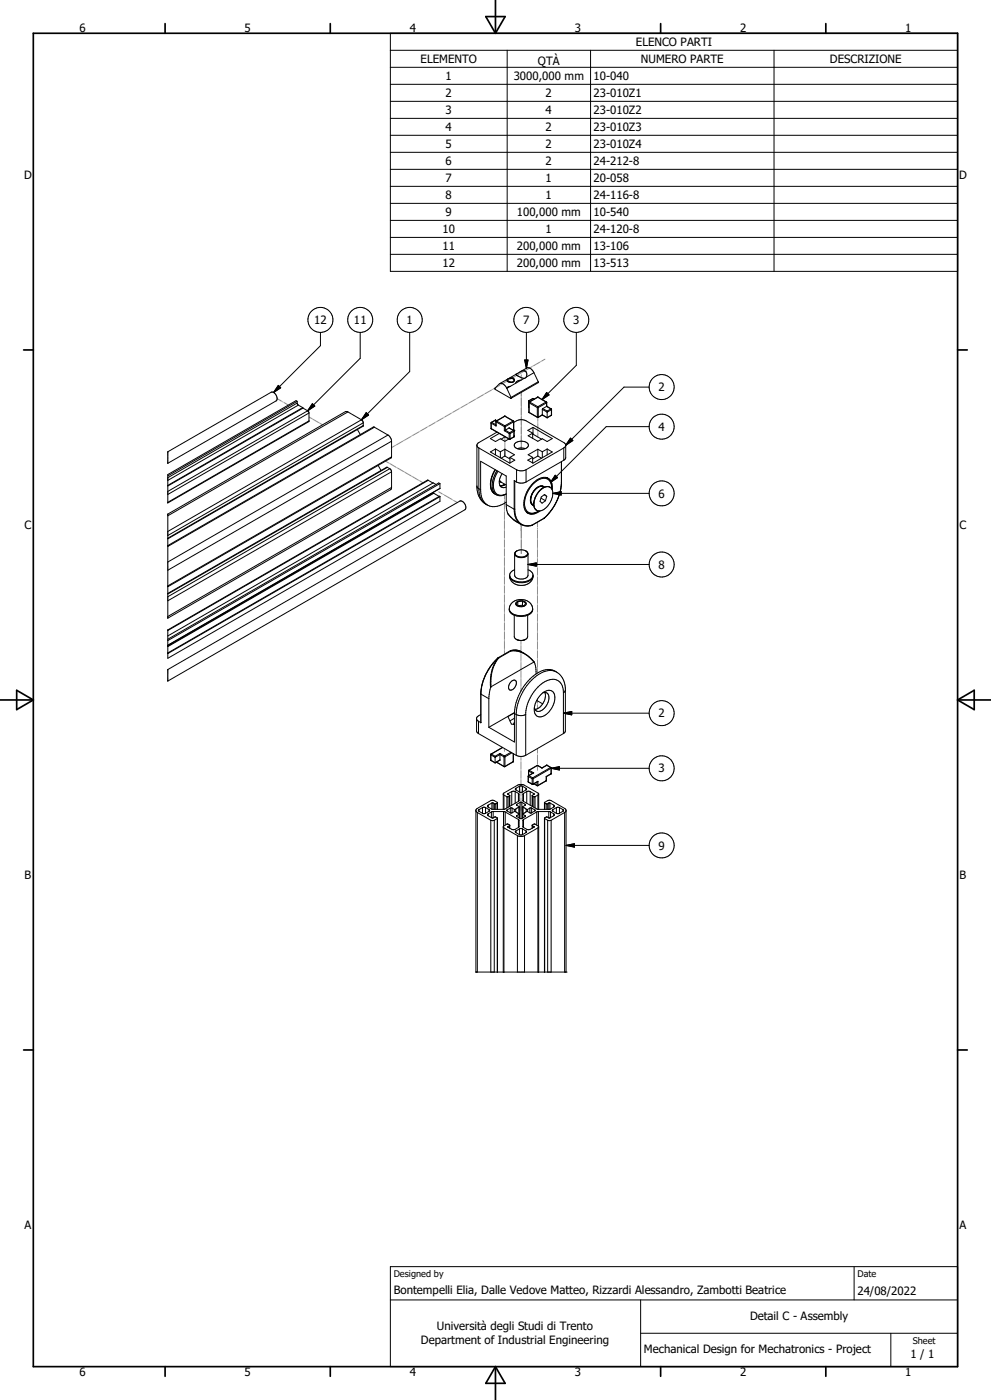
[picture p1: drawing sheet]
<svg xmlns="http://www.w3.org/2000/svg" width="297mm" height="420mm" viewBox="0 0 297 420" stroke-linecap="round" stroke-linejoin="round" font-family="sans-serif">
<g fill="none" stroke="#8c8c8c" stroke-width=".3">
<path d="M83.1 119.6l1.3 .7M142.5 119.8l-1.9 1.1M142.8 119.6h-.1M144.9 118.4l-1.9 1.1M145.2 118.2h-.1M147.3 117l-1.9 1.1M147.6 116.8h.1M149.8 115.6l-1.9 1.1M150 115.4h.1M152.2 114.2l-1.9 1.1M152.5 114h-.1M154.6 112.8l-1.9 1.1"/>
<path d="M154.9 112.6h-.1M156.2 112.4v.6M156.2 113.5v.5M156.2 117.7v1.1M156.2 119.1h.1M156.2 119.4v2.3M157 111.4l-1.9 1.1M157.3 111.2v.1M159.4 110l-1.9 1.1M159.7 109.8v.1M161.9 108.6l-2 1.1M162.1 108.4v.1"/>
<path d="M163.3 107.7l-.9 .6M84.7 120.5l.1 .1M85.1 120.8l1.3 .7M92.6 125.1l.8 .5M93.6 125.7h.1M93.8 125.8l1.7 .9M95.7 126.8v.1M95.9 127l.8 .5M115.5 138.3l.9 .6M116.7 139h.1M116.9 139.1l1.8 1.1M118.3 133.7l-.9 .6"/>
<path d="M118.6 133.6h-.1M120.7 132.3l-1.9 1.2M121 132.2h.1M123.1 131l-1.9 1.1M123.4 130.8h.1M125.6 129.6l-1.9 1.1M125.8 129.4h.1M128 128.2l-1.9 1.1M128.2 128h.1M130.4 126.8l-1.9 1.1M130.7 126.6h-.1M132.8 125.4l-1.9 1.1"/>
<path d="M133.1 125.2h-.1M135.2 124l-1.9 1.1M135.5 123.8h.1M137.6 122.6l-1.9 1.1M137.9 122.4h.1M140.1 121.2l-1.9 1.1M140.4 121h-.1M151.3 131v1.2M151.3 132.4v.1M151.3 132.8v2.3M151.3 135.4h.1M151.3 135.7v1.2"/>
<path d="M156.2 122h.1M156.2 122.3v2.2M156.2 124.8v.1M156.2 125.1v2.3M156.2 127.7h.1M156.2 128v2.2M156.2 130.5v.1M156.2 130.8v2.3M156.2 133.3v.1M156.2 133.7v1.1M161.2 125.2v1.2M161.2 126.7h.1"/>
<path d="M161.2 127.1v2.3M161.2 129.7h.1M161.2 130v1.2M118.9 140.3h.1M119.2 140.4l1.7 1.1M121.1 141.6h.1M121.4 141.7l1.8 1M123.4 142.9h.1M123.7 143l1.7 1M125.6 144.2h.1M125.9 144.3l.9 .5M131.5 147.5l1.1 .7"/>
<path d="M132.9 148.3v.1M133.2 148.5l2.2 1.3M135.6 149.9l.1 .1M136 150.1l1.1 .6M151.2 145.2v.1M151.2 145.4v.2M151.2 148.5v1.2M151.2 150v.1M151.2 150.4v2.4M151.2 153.1v.1M151.2 153.5v2.3M151.2 156.1h.1"/>
<path d="M151.2 156.4v2.2M151.2 158.9h.1M151.2 159.2v2.1M156.1 157.3v.6M156.1 158.5v.7M156.2 157.4v1.1M156.2 158.8h.1M156.2 159.1v2.3M161.1 156.7v1.4M161.1 158.5v.1M161.1 158.9v2.6M151.2 161.6h.1"/>
<path d="M151.2 161.9v2.2M151.2 164.4h.1M151.2 164.7v2.2M151.2 167.2h.1M151.2 167.5v2.1M151.2 169.9v.1M151.2 170.2v2.2M151.2 172.7h.1M151.2 173v2.2M151.2 175.5h.1M151.2 175.8v2.2M151.2 178.2v.1"/>
<path d="M151.2 178.6v2.1M156.2 161.7h.1M156.2 162v2.3M156.2 164.6h.1M156.2 164.9v1.1M161.1 161.8h.1M161.1 162.1v2.2M161.1 164.5v.1M161.1 164.9v2.1M161.1 167.3v.1M161.1 167.6v2.2M161.1 170.1h.1"/>
<path d="M161.1 170.4v2.2M161.1 172.8v.1M161.1 173.2v2.1M161.1 175.6h.1M161.1 175.9v2.2M161.1 178.4h.1M161.1 178.7v2.2M151.2 181v.1M151.2 181.3v2.2M151.2 183.8h.1M151.2 184.1v2.2M151.2 186.5v.1"/>
<path d="M151.2 186.9v2.2M151.2 189.3v.1M151.2 189.6v2.2M151.2 192.1h.1M151.2 192.4v2.2M151.2 194.8v.1M151.2 195.2v1.1M156.1 192.2v.9M156.1 193.4h.1M156.1 193.7v2M156.1 195.9v.1M156.1 196.2v2"/>
<path d="M156.1 198.5h.1M156.1 198.7v2M161.1 181.1v.1M161.1 181.5v2.1M161.1 183.9h.1M161.1 184.2v2.2M161.1 186.7h.1M161.1 187v2.2M161.1 189.4v.1M161.1 189.8v2.1M161.1 192.2v.1M161.1 192.5v2.2"/>
<path d="M161.1 195h.1M161.1 195.3v2.2M161.1 197.7v.1M161.1 198v2.2M156.1 201h.1M156.1 201.3v2M156.1 203.5h.1M156.1 203.8v2M156.1 206h.1M156.1 206.3v1M161.1 200.5h.1M161.1 200.8v1.1"/>
<path d="M161.1 209.7v1.1M161.1 211.2h.1M161.1 211.5v1.1M151.2 224.6v.2M151.2 225.1v.3M156.1 226.9v1.1M156.1 228.3h.1M156.1 228.6v2.1M156.1 231h.1M156.1 231.3v2.1M156.1 233.7h.1M156.1 234v2.1"/>
<path d="M156.1 236.3v.1M156.1 236.7v2.1M156.1 239.1h.1M156.1 239.4v2.1M161.1 224.6v1.2M161.1 226.2h.1M161.1 226.5v2.6M161.1 229.4v.1M161.1 229.8v1.3M156.1 241.8h.1M156.1 242.1v1"/>
</g>
<g fill="none" stroke="#000" stroke-width=".3">
<path d="M117 10h170v71.4h-170zM117 15.1h170M152 15.1v66.3M177 15.1v66.3M232 15.1v66.3M117 20.2h170M117 25.3h170M117 30.4h170M117 35.5h170M117 40.6h170M117 45.7h170M117 50.8h170"/>
<path d="M117 55.9h170M117 61h170M117 66.1h170M117 71.2h170M117 76.3h170M96 99.7v4l-14 14.1M108 99.7v7.8l-15.8 15.7M122.8 99.7v11.8l-14.5 14.4M157.8 99.7v10.8M172.7 99.7v9.9l-10.3 10.3M83.4 115.6l.7 .7-2.1 1.5zM150 115l-1.7 1.5 .1 .3 4.7 2.7"/>
<path d="M150 115a2.12 2.12 0 0 1 1.9 1.5M151.9 116.5l1.3 2.7M152 113.9a1.15 1.15 0 0 0 1 .8 1.15 1.15 0 0 0 1.1-.6M152 113.9l.3 .4a1.1 1.1 0 0 0 1.8-.2M152.3 113.7l-.3 .2M152.5 113.6a.96 .96 0 0 1 .9-.3 .96 .96 0 0 1 .7 .7M152.5 113.6a1.45 1.45 0 0 1 1.6 .3M152.5 113.6l-.2 .1M153 115.9l-.5 .1-.5 .5M153.2 119.2v.3M153.2 119.5h-.1M154.1 113.9v.2"/>
<path d="M154.6 112.3l.6-.3a2.25 2.25 0 0 1 2.1-.7 1.23 1.23 0 0 1 .4 1.9M154.6 112.3l.8 .6 1.7 .6M154.6 112.3l-4.7 2.7M155.9 111.6l2-1.2a1.93 1.93 0 0 1 2.1 1.4M156.2 114a1.46 1.46 0 0 0-1.6 1M157.1 113.5l-5.2 3M157.3 108h.9l-.4 2.5zM157.7 113.2l-.6 .3M159.6 119.6h.2M159.6 119.6l-1.1 .6M159.8 119.6l.3 .1M160 111.8l1.3 2.7"/>
<path d="M160 111.8l-2.3 1.4M160 119.8l-.3-.2-1.1 .6M161.1 119.1l-2.5 1.5M161.1 119.1l.1 .1M161.2 119.2l-2.5 1.4M161.2 119.2l2.5 1.4M161.2 119.1h.1M161.3 119.1l2.4 1.5M161.3 119.1l-.1 .1M161.3 114.5v.3l-8.1 4.7M161.3 114.5l-8.1 4.7M163.8 117.8l.7 .7-2.1 1.4z"/>
<path d="M194.5 116.1h-7.5l-17.4 17.5M50.3 135.5l31-17.8a1.73 1.73 0 0 1 1.5 2.6l-32.5 18.7zM89.1 120.4l-.4-.2-38.4 22.2v8.5l42.2-24.4 .1-.2M89.1 120.4l-38.8 22.4M89.1 120.9l-38.8 22.4M89.1 120.4v.5M89.1 120.9l.3 .6M89.4 121.5l-39.1 22.6M89.4 121.5l1.3 .8M90.7 122.3l-40.4 23.3M90.7 122.3l.1 .1M90.8 122.4l-40.5 23.4"/>
<path d="M90.8 122.4l1.4 .8M92.2 123.2l-41.9 24.2M92.2 123.2l.4 .7M92.6 123.9l-42.3 24.4M92.6 126.3l-42.3 24.4M92.6 123.9v2.4M93.6 121.1l.7 .7-2.1 1.4zM104.3 123.6l-.8-.1-53.2 30.7v31.2l66.7-38.5 .4-.7M104.3 123.6l-54 31.1M104.3 123.6l4 2.3M107.1 128.9l.9 1.5M108.3 125.9l-58 33.5"/>
<path d="M108.3 125.9l.6 .9M108.9 126.8l-58.6 33.9M108.9 127.7l-58.6 33.8M108.9 126.8v.9M108.9 127.7l-58.6 33.9M109.8 123.8l.7 .7-2.2 1.4zM112.2 128.2l-61.9 35.7M112.2 128.2l-.4-.1-61.5 35.6M112.2 128.2l4.1 2.3M113.3 139.6l.9 1.5M116.3 130.5l-66 38.1M116.3 130.5a2.36 2.36 0 0 1 1.1 1.9"/>
<path d="M117.4 132.4l-67.1 38.7M117.4 137.1l-67.1 38.7M117.4 132.4v4.7M117.4 137.1l-.2 .3-66.9 38.6M142.9 133.7l.6 .7M143.5 134.4v12.2M143.5 134.4l11.3 6.5M147.2 126.9v1.6M147.2 126.9h.1M147.2 128.5v.1M147.2 128.6h.1M147.2 128.6l5.5 3.2"/>
<path d="M147.2 126.9v1.7M147.2 126.9l1.5 .9M147.3 126.7h.1M147.3 126.7l-.1 .2M147.4 126.7l-.2 .2M147.4 126.7l1.2 .7M148.5 134.7l1.5 .8M148.5 134.7l-1.5 .9 5.8 3.3 1.5-.9-1.5-.8M148.5 126v.1M148.5 134.7v1.8M148.5 126.1l-1.1 .6M148.5 126.1l.3 .1"/>
<path d="M148.5 126l-1.2 .7M148.5 126l.4 .2M148.6 126.5h.1M148.6 126.5l.1 1.3M148.6 127.6l.1 .2M148.7 126.5l2.5 1.5M148.7 126.3h.1M148.7 126.3l-.1 .2M148.8 126.3h.1M148.8 126.3l-.1 .2M148.8 126.3l2.5 1.4M148.9 129.6l-5.4 3.2-.6 .7v12.7l.4 2a5.4 5.4 0 0 0 1.6 2.6"/>
<path d="M149.6 130l-2.6 1.6 1.5 .9 1.5-.9 1.3 .8 1.2-.7M150 135.5v1.8M151.2 128h.2M151.2 128v1.2M151.2 129.2l1.4 .8M151.2 124.9l-2.5 1.4M151.2 124.9h.2M151.3 127.7l.1 .3M151.3 127.7l-.1 .3M151.3 134.8l-1.3 .7M151.3 134.8l2.9 1.6-1.4 .8M151.3 136.8l-1.1 .7"/>
<path d="M151.3 134.8v2M151.3 136.8l1.5 .9M151.3 124.9l2.5 1.4M151.3 124.9l-2.5 1.4M151.3 124.8l-.1 .1M151.3 124.8l.1 .1M151.4 131l-1.2 .7M151.4 124.9l2.5 1.4M151.4 128v1.1M151.4 129.1l-.2 .1M151.4 129.1l1.3 .7M152.6 128.4l1.4 .8"/>
<path d="M152.6 128.4l1.3 .8M152.6 128.4l-1.2 .7M152.6 130h.3M152.6 130l.1 1.8M152.7 131.8h.1M152.7 129.9l-.1 .1M152.7 129.8v.1M152.7 129.8l.2 .2M152.8 137.2v1.7M152.9 130l-.1 1.8M153.8 126.3l.1 .2M153.8 126.3l-2.5 1.4"/>
<path d="M153.9 126.3h-.1M153.9 129.2h.1M153.9 129.2l-1.2 .6M153.9 126.3l.1 .2M153.9 129.1l.1 .1M153.9 129.1v.1M153.9 126.5v2.6M153.9 126.5l-2.5 1.5M154 129.2v.2M154 126.7a3.4 3.4 0 0 1 3.7-.5l11.7 6.9 .2 .4v3.8l-.6 .8M154 128.9l.3 .2-.2 .1M154 126.5h-.1"/>
<path d="M154 129.2l.1 .1M154 126.5v2.7M154 131.1l-1.2 .7M154 131l-1.4 .7M154 131v.1M154 129.4l-1.1 .6M154.1 129.4h-.1M154.1 131l-.1 .1M154.1 130.7v.1M154.1 129.3v.1M154.1 130.9v.1M154.1 129.3l-.1 1.7"/>
<path d="M154.5 132.9a2.7 2.7 0 0 1 3.9 .6 2.5 2.5 0 0 1-3.8 .9 .87 .87 0 0 1-.1-1.5zM155.1 134.6l1-.2 1.3 .2M155.2 134.5v.1M158.4 120.4h.1M158.4 122l.1 .2M158.4 122l.1 .1M158.4 120.4v1.6M158.4 120.4l.3 .2M158.5 120.2h.1M158.5 120.2l-.1 .2M158.5 120.8l2.5 1.5M158.5 123.7h.1"/>
<path d="M158.5 123.7l.1 .1M158.6 120.8v3M158.6 123.7l2.4 1.4 1.5-.7 1.5 .9M158.6 120.2l-.1 3.5M158.6 120.6l-.1 .2M158.6 120.2l.3 .2M158.6 123.8l2.5 1.4M158.7 120.6h-.1M158.7 120.6h.1M158.7 120.6l-.1 .2M158.7 120.6l2.5 1.4M159.6 129.9v1.6"/>
<path d="M159.6 137.2v1.7M159.7 128.2l-1.5 .9 1.4 .8M159.7 128.2l5.8 3.4-1.5 .9-1.5-.9-1.3 .8-2.9-1.7 1.3-.8M159.7 130.3l2.6 1.4M159.7 128.2v2.1M159.7 130.3h-.1M161 122.3h.3M161 122.3l.1 2.9M161.1 125.2h.2M161.2 134.8l-2.9 1.6 1.3 .8M161.2 134.8l1.3 .7M161.2 134.8v2"/>
<path d="M161.2 136.8l1.1 .7M161.2 136.8l-1.6 .9M161.2 122l.1 .3M161.2 122l-.2 .3M161.3 125.2h.1M161.3 122.3v2.9M162.5 135.5v1.8M162.5 122.8l1.5 .8 1.3-.7M162.7 122.6l-.2 1.9-1.2 .7M162.7 122.6l1.3 .7M163.7 120.6l.2 .2M163.7 120.6l-2.5 1.4"/>
<path d="M163.7 120.6l.1 .3M163.8 120.9l-2.5 1.4M163.8 120.9v1M163.8 121.9l1.3 .8M163.8 121.9l-1.1 .7M163.9 121.9h.1M163.9 120.8l-.1 .1M163.9 120.8v1.1M163.9 121.9h-.1M163.9 121.9l1.3 .8M164 134.7l-1.5 .8M164 134.7l1.5 .9-5.8 3.3-1.5-.9 1.4-.8"/>
<path d="M164 123.3v2M164 134.7v1.8M165.1 122.7l.2 .2M165.1 122.7l-1.1 .6M165.2 122.7h.1M165.2 122.7h-.1M165.2 122.7l.1 1.8M165.2 124.6l-1.2 .7M165.2 124.6h.1M165.3 124.5l-.1 .1M165.3 124.5l-1.3 .8M165.3 122.9h.1"/>
<path d="M165.3 124.5h.1M165.3 124.5v.1M168.3 138.5v6.5a14.6 14.6 0 0 1-2 6.5M169 134.4v3.7M169 134.4l-11.3 6.5M169 138.1l-11.3 6.5M169.6 133.7l-.6 .7M171 131.4l.7 .8-2.1 1.4zM194.5 128h-12.8l-16.7 16.7M116.1 140.2l.7 .4M116.1 140.2l-65.8 38M116.1 140.2l-65.8 37.8"/>
<path d="M116.8 140.6l.6 .9M116.8 140.6l-66.5 38.4M117.4 141.5v4.7M117.4 146.2l-67.1 38.7M117.4 141.5l-67.1 38.7M128.3 144.1l-78 45.1M128.3 144.1h-.2l-77.8 44.9v8.5l81.6-47.1v-1.4M128.3 144.1l1.5 .8M129.7 147.8h.2M129.9 147.8l-79.6 46M129.9 147.8l.1 .2M130 148l-79.7 46"/>
<path d="M130 148l1.6 .9M130.7 145.4l-.9-.5-79.5 45.9M131.9 145.1l-.4-.2-81.2 46.9M131.9 145.1l-81.6 47.1M131.9 146.5l-81.6 47.1M131.9 145.1v1.4M131.9 149l-81.6 47.1M131.9 149l-.2-.1-81.4 47M142.9 145.8l.6 .8M143.5 146.6l.5 .3M143.5 146.6a5.6 5.6 0 0 0 1.4 4.1M144 146.9a4.3 4.3 0 0 0 4.1 5.1l1.5-.3 2.1-1.1"/>
<path d="M144 146.9v-8.5l7.7 4.4v8.6M144.9 150.7l1.2 .8M147.2 146.8l.2 .4M147.2 146.8l.2 .3M147.4 147.2l.6 .8M147.4 147.1l.6 .9M148 148l.3 .2M148.3 148.2l.4 .2M148.4 140.9a7.5 7.5 0 0 0-1.2 5.9M148.5 140.9a7.5 7.5 0 0 0-1.3 5.9M148.9 141.2a6.4 6.4 0 0 0-.7 6.8l.5 .4M149.2 141.4a6.2 6.2 0 0 0-.6 6.5 2.41 2.41 0 0 0 3.1 .3"/>
<path d="M149.7 144l.1 1.6M149.7 144l.3 .6 .3 .1M149.7 144l.2 .5 1.8 1M149.8 145.6a1.33 1.33 0 0 0 1.9 .5M149.8 145.7h.6M149.9 145.7h.5M150.5 142.1l-.8 1.9M151.3 145.3l-.9 .4M151.4 145.3l-1.5 .5M151.7 151.4l2.4 1.4M151.7 151.4l.5 2.7M151.7 148.2a3.1 3.1 0 0 1-3 .2"/>
<path d="M152.2 154.1l1.4 1.5M153.6 155.6l1.5 1.1M154.1 152.8a5 5 0 0 0 2.1 4.5M154.1 152.8h.1M154.3 152.8a4.2 4.2 0 0 0 4.1 4.9l1-.1M154.3 152.8h-.1M154.3 144.3v8.5M154.8 144.6l-.7-.4v8.6M154.8 140.9a3.2 3.2 0 0 0 2.9 0M154.8 144.6a3.2 3.2 0 0 0 2.9 0M154.8 140.9v3.7M155.1 156.7l1.1 .6"/>
<path d="M156.2 157.3a4.1 4.1 0 0 0 3.2 .3M157.7 140.9v3.7M157.7 153.5l.2 .2M157.9 153.7h.1M159.3 148.6l-.3 .8M159.3 148.6a2.63 2.63 0 0 0 0 2.7M159.3 151.3l.4 .2M159.3 151.3l.7 .4M159.4 157.6h.1M159.5 148.2l-.2 .4M159.9 147.4l-.5 .8M159.9 147.4l-.4 .8"/>
<path d="M159.9 150.6v.8M160.4 146.8l-.5 .6M160.7 146.5l-.3 .3M160.8 153.1h.1M161.3 146l-.9 .8M161.6 146l.8-.2 .7 .4M161.6 153.3a3.3 3.3 0 0 1-3.7 .4M162.1 149.4l1.4 .8M162.5 145.8l-.9 .1-.6 .4M162.5 145.8l.3 .2M162.5 145.8l.7 .3M162.9 146.3l-.7 .3"/>
<path d="M163.1 155.5l-3.7 2.1M163.1 155.4v.1M163.1 155.4l-3.7 2.2M163.1 146.2a2.44 2.44 0 0 0-3.3 1.5 2.74 2.74 0 0 0 .2 3.9 1.57 1.57 0 0 1-1-1.9M163.1 148.4l.8 .5M163.6 143.2l.3 .1M163.9 143.3l.2 .1M163.9 148.9l-.7-.6-1 .8-.3 1.3 .6 .6 1-.8M163.9 148.9l-.4 1.3M164.1 143.4l1 1.1 .3 2.2M164.9 146.2a3.1 3.1 0 0 0-3.9 1.8 4.2 4.2 0 0 0-.4 4.9l.9 .4M165.3 146.6a2.53 2.53 0 0 0-1.1-2.8 2.53 2.53 0 0 0-3 .3 8.6 8.6 0 0 0-3.8 8.2 2.35 2.35 0 0 0 3.7 1.2l.4-.2"/>
<path d="M165.3 146.6l.4 1.4M165.3 146.6a2.09 2.09 0 0 0-3.3 .4 5 5 0 0 0-1.5 5.8l.2 .2M165.5 147a2.82 2.82 0 0 0-2.5-3.8 8.3 8.3 0 0 0-6 7.6 2.63 2.63 0 0 0 .7 2.8 2.63 2.63 0 0 0 2.9 .4l1.3-.7M165.7 148a5.8 5.8 0 0 1-3.9 5.3h-.3M165.7 148h28.8M165.7 148l2.5-.5v1zM166.1 151.9l-1.2 1.6-1.8 2M166.4 142.6l.7 .7-2.1 1.4zM168.3 144.7a15.7 15.7 0 0 1-5.2 10.7M168.3 144.7h.1M50.3 163.7h.1M152.7 172.8a3.3 3.3 0 0 0 4 2 2.94 2.94 0 0 0 3-2"/>
<path d="M152.7 172.8l.1 .2M152.7 172.6v.2M154.2 170.9a1.84 1.84 0 0 0-1.4 2.1M154.9 165.3a.99 .99 0 0 0-.6 1.2 .99 .99 0 0 0 1.1 .7 2.39 2.39 0 0 0 2.8-1M154.9 165.3a.94 .94 0 0 0-.5 1.1 .94 .94 0 0 0 1.2 .6 1.99 1.99 0 0 0 2.5-1l-.1-.4M154.9 165.3a2.66 2.66 0 0 1 3.1 .4M157.6 165.3l.3 .2M158 165.7l.2 .3v6.6a2.31 2.31 0 0 1-4 0v-6.5M158.2 170.9a2.27 2.27 0 0 1 1.5 2.2 2.27 2.27 0 0 1-1.6 2.1 3.6 3.6 0 0 1-5.3-2.2M158.2 169.3h36.3M158.2 169.3l2.5-.4v.9zM159.7 172.7a4 4 0 0 1-5 1.7l-1.1-.5-.8-.9"/>
<path d="M50.3 195.9h.1M149.3 197.3h.1M149.3 197.3a16.1 16.1 0 0 0-5.2 10.5v9M149.4 197.3l.1 .1M149.4 197.3a11.9 11.9 0 0 0-2.4 9M149.4 197.3a15.9 15.9 0 0 0-5.3 10.9M149.5 197.4a11.8 11.8 0 0 0-2.3 8.6M152.6 182.7a2.95 2.95 0 0 0 3.5 2.2 2.96 2.96 0 0 0 3.5-2.2M152.6 182.7v.2M152.6 182.7a3.7 3.7 0 0 1 2.8-2.9 3.7 3.7 0 0 1 3.8 1.4l.4 1.5M153 195.2h.1M153 195.2l-3.7 2.1"/>
<path d="M153 195.2a4 4 0 0 1 3.2 .3M153 195.2a6.6 6.6 0 0 1 4.3 .9M153 195.2l.1 .1M153 195.2l1.5-.2 1.7 .5M153.1 195.3a7.7 7.7 0 0 1 6.9 3.3M153.1 195.3l-3.6 2.1M154.1 184.6v6.4a2.31 2.31 0 0 0 4 0v-6.4M154.7 180.7a1.93 1.93 0 0 1 3 .5 1.83 1.83 0 0 1-3.1-.1zM154.7 191.8h.1a2.98 2.98 0 0 0 2.8 0M155.2 180.5v1.1M156.2 195.5l1.1 .6M156.6 181.6l.3 .2"/>
<path d="M156.6 180.3l1 .6-.5 .8-1.4 .2-1-.6 .5-.8M156.6 180.3v1.3M156.6 181.6l-1.2 .1M156.6 180.3l-1.4 .2M157.3 196.1l1.5 1.1 1.3 1.5M159.6 182.7a3.1 3.1 0 0 1-3.5 2 3.5 3.5 0 0 1-3.4-1.7M160 198.6h.1M160 198.6l-12.8 7.4M160.1 198.6l.5 1.7 .1 1.9M50.3 200.9l87.5-50.6a1.75 1.75 0 0 1 1.5 2.6l-89 51.4zM142.8 215.7l.6 .7M143.4 216.4v3.7"/>
<path d="M143.4 216.4l.7 .4M144.1 208.2h.1M144.1 214.3l-.9 .6-.4 .6v3.8l.6 .8M144.1 208.2v8.6M144.1 208.2l2.4 1.4M146.5 209.6v8.6M147 206.3l-.5 3.3M147.1 206.1l-.1 .2M147.2 206l-.1 .1M153.2 204.5a.88 .88 0 0 1 1.3-.4 .88 .88 0 0 1 .2 1.3 1.73 1.73 0 0 1-2 1.5 1.89 1.89 0 0 1 .5-2.4zM154.2 214l.5 .3M154.2 214v8.6l-7.7-4.4"/>
<path d="M154.2 216.7l-.2 .6M154.2 215.5l-1.4 .8M154.2 213.8l-2 1.2 1.1 2.2 .9 .2M154.2 213.8l-7.7 4.4M154.7 214.3a3.2 3.2 0 0 0 2.9 0M154.7 214.3v12.3M160.9 210.1l1.7 1.1M162 208.5a2.6 2.6 0 0 1 3.8-.9 5.4 5.4 0 0 1-1.7 6.4 2.2 2.2 0 0 1-3.8 0 5.9 5.9 0 0 1 1.7-5.5zM163.3 207.7a4.2 4.2 0 0 1-3 5.1M163.3 207.7a1.67 1.67 0 0 1 1.1 2.6 3.5 3.5 0 0 1-3.5 3l-.6-.4-.1-.6M163.3 207.7l-.6 .1M166.8 201.6a5.6 5.6 0 0 0-7 1.2 15.9 15.9 0 0 0-5.6 11.2"/>
<path d="M166.8 201.6a6.3 6.3 0 0 0-7 1.9 15.8 15.8 0 0 0-5.1 10.8M166.8 201.6a5.9 5.9 0 0 1 2.6 5v12.7l-.5 .8M168.9 207.8a3.3 3.3 0 0 0-4.2-3.9 11.9 11.9 0 0 0-7.1 9.9v12.8M168.9 207.8v12.3M168.9 213.9h25.6M168.9 213.9l2.5-.5v1.1zM169.4 207l-.5 .8M143.4 220.1l11.3 6.5M147.1 228v.1M147.1 226.4v.1M147.1 226.5v1.6M147.1 228.1h.1"/>
<path d="M147.1 226.5l1.3 .7 1.4-.8 1.3 .6M147.1 228.1l.1 .1M147.2 226.2l-.1 1.8M147.2 226.2h.1M147.2 228.2l1.2 .7M147.3 226.2l-.2 .3M147.3 226.2l1.1 .7M148.4 226.9v2M148.8 228.7l2.3 1.3M148.8 228.6l2.3 1.3M149.8 226l1.4 .8M149.8 226v2l-1.4 .9"/>
<path d="M149.8 226l-1.4 .9M149.8 228l-1.4 .8-1.3-.7M150.6 224.2l-3.4 2M150.7 224.3l-3.4 1.9M150.8 238.2l.2-.3 4.8-2.6 1.2 .2 4.4 2.7M150.8 238.2l.2 .3M150.8 238.2v4.6M151 238.5v4.3M151 238.5l.9 .5M151.1 227v3M151.1 230h.1M151.1 229.9h.2"/>
<path d="M151.1 227h.2M151.1 230h.2M151.2 226.8l.1 .2M151.2 226.8l-.1 .2M151.3 230h.1M151.3 227v3M151.9 239v3.4M151.9 239h.4M152.3 238.1v.2M152.3 238.3l.5 .4M152.3 239v3.2M152.7 238.8v3.1"/>
<path d="M152.7 238.8l-.4 .2M152.8 238.7l-.1 .1M152.8 238.7v3.2M152.8 238.7h.1M153.1 225.7l-1.9 1.1M153.4 237.5h1M153.4 237.5v4.1M153.4 237.5l-1.1 .6M153.4 225.9l-2.1 1.1M153.8 228.5l-2.5 1.5M153.8 226.1v2.4M153.8 228.5l-2.5 1.4"/>
<path d="M153.9 228.4l-.1 .1M153.9 226.1v2.3M153.9 228.4h.1M153.9 228.4v.1M154.4 237.5l1 .5M154.4 237.5v3.4M154.6 237l1.1 .6M154.6 236.5v.5M154.6 236.5l-.2 .2 .2 .3M154.7 226.6a3.2 3.2 0 0 0 2.9 0M155.4 238l.2 .3v1.8l-.2 .3M155.4 238v2.4"/>
<path d="M155.7 237.6h.9M155.7 235.9v1.7M155.7 235.9l-1.1 .6M155.7 235.9h.9M156.6 235.9v1.7M156.6 235.9l1 .6M156.9 238l-.2 .3v1.8l.2 .3M156.9 238v2.4M157.6 236.5v.5M157.6 237l-1 .6M157.6 236.5l.2 .2-.2 .3M157.9 237.5v3.4"/>
<path d="M157.9 237.5l-1 .5M157.9 237.5h1M158.3 234.5h.1M158.3 232.9h.1M158.3 232.9v1.7M158.3 234.5v.1M158.3 234.5l.1 .1M158.3 234.6h.1M158.3 232.9l1.2 .7M158.4 231.2v1.5M158.4 232.7h.1M158.4 231.2v.1"/>
<path d="M158.4 232.7l-.1 .2M158.4 234.6l1.1 .7M158.4 231.3v1.4M158.4 231.3l1.2 .7M158.5 232.7l-.2 .2M158.5 231.1h.1M158.5 232.7l1.1 .6M158.5 231.1l-.1 .1M158.6 231.1l-.2 .2M158.6 231.1l1.3 .8M158.9 237.5v4.1M158.9 237.5l1.1 .6"/>
<path d="M159.5 233.6v1.7M159.5 238.7v3.2M159.5 235.3h.1M159.5 233.6h.3M159.5 238.7h.1M159.5 238.7l.1 .1M159.5 235.3h.2M159.6 238.8v3.1M159.6 238.8l.4 .2M159.6 233.3l.2 .3M159.6 233.3l-.1 .3M159.8 233.6v1.7"/>
<path d="M159.8 235.3h-.1M159.9 231.9l-1.4 .8M159.9 231.9l-1.5 .8M160 235.2l1 .5M160 239v3.2M160 239h.4M160 238.1v.2M160 238.1h.1M160 238.3l-.5 .4M160.1 235.1l.8 .5M160.1 238.3h-.1M160.1 238.1v.2"/>
<path d="M160.4 239v3.4M160.9 235.6h.3M160.9 235.6l.1 .1M160.9 234.6v1M161 235.7h.1M161 229.6l1.4 .8M161 229.6l-2.5 1.5M161 235.7h.2M161.1 229.6l-2.5 1.5M161.1 229.6l1.3 .8M161.1 229.6h-.1M161.2 234.4l-1.5 .9-1.4-.7"/>
<path d="M161.2 235.7h.1M161.2 234.4v1.3M161.2 238.5v4.3M161.2 234.4l-1.5 .9M161.2 238.5l-.8 .5M161.4 238.2l-.2 .3M161.4 238.2v4.6M162.4 230.4h.1M163.7 234.3l-2.5 1.4M163.7 234.2v.1M163.7 234.2l-2.5 1.4M163.7 232.9v1.3"/>
<path d="M163.7 232.9v.1M163.7 234.1v.1M163.7 233h.1M163.8 233v1.1M163.8 234.1l-.1 .2M163.8 234.1l-.1 .1M163.9 229.5v.1M163.9 229.6l-1.5 .8M163.9 229.6l1.1 .7M163.9 229.5l-1.5 .9M163.9 229.5l1.2 .7M165 230.3l.2 .2"/>
<path d="M165 230.3l-5.4 3M165.1 230.2l-.1 .1M165.1 230.2l.1 .2M165.1 232.2l-1.3 .8M165.2 232.1l-.1 .1M165.2 230.5l-5.4 3.1M165.2 230.5v1.6M165.2 232.1l-1.5 .8M165.2 230.5h29.3M165.2 230.5l2.4-.5v1zM165.2 232v.1M165.2 230.4v.1"/>
<path d="M165.2 232l-.1 .2M165.2 230.4v1.6M168.9 220.1l-11.3 6.5M142.6 243.1l.5 .6M142.6 243.1v48.5M143.1 243.7l4 2.4M143.1 243.7v47.9M143.6 243.4l1 .6M143.6 242.9v.5M143.6 242.9l-.2 .2 .2 .3M144.6 244h.9M144.6 242.3h.9"/>
<path d="M144.6 242.3v1.7M144.6 242.3l-1 .6M145.5 242.3l1.1 .6M145.5 242.3v1.7M146.3 241.5l-.2 .3 .2 .3M146.3 241.5v.6M146.3 244.1v.6M146.3 244.1l-.2 .3 .2 .3M146.3 244.7l1.1 .7h.4M146.3 242.1l1.1 .6M146.6 242.9v.5M146.6 242.9l.1 .1-.1 .4"/>
<path d="M146.6 243.4l-1.1 .6M147.1 246.1v45.5M147.1 246.1h1M147.3 243.6h4.1M147.3 243.6v1.7M147.3 243.6l-1 .5M147.4 242.7l3.7 .1M147.4 240.9h.4M147.4 240.9v1.8M147.4 240.9l-1.1 .6M147.8 240.9v1.9M147.8 243.5v1.9"/>
<path d="M147.8 245.4l.6-.3 .7 .4M147.8 240.9l.4 .2M148.1 246.1v45.5M148.2 241.1h.4M148.2 241.1v1.7M148.6 241.1v1.7M149 240.9v1.9M149 245.6v46M149 245.6l-.9 .5M149 240.9l-.4 .2M149.1 245.5l-.1 .1M149.1 240.8l-1.1-.7-.9 .1-4 2.3-.5 .6"/>
<path d="M149.1 240.8l-.1 .1M149.1 240.8v2M149.1 245.5v46.1M150.8 248.1l.2 .3M150.8 248.1v43.5M150.9 243.5v4.4M150.9 247.8l-.1 .3M151 248.4v43.2M151 248.4l4.1 2.3M151.4 243.6v3.9M151.4 243.6l4 2.2M152 243.3l.9 .5"/>
<path d="M152 243v.3M152.2 248.1h.1M152.2 248.1l.1 .1M152.3 248v.2M152.3 248l-.1 .1M152.3 248.2l1.6 .7 1.5-.7M152.7 247.7v.7M152.7 247.7l-.4 .3M152.8 247.5l-.8-.3-1.1 .6M152.8 247.5v.1M152.8 247.6v.9M152.8 247.6l-.1 .1"/>
<path d="M152.9 243.8h.6M152.9 242.4v1.4M152.9 242.4l-.9 .6M152.9 242.4h.6M153.5 242.4v1.4M153.5 242.4l.7 .4M154.2 242.8v.7M154.2 243.5h.4M154.2 243.5l-.7 .3M154.6 242.8v.7M154.6 243.5l.9 .5M154.6 242.8h-.4"/>
<path d="M154.6 249.3v.5M154.6 249.3l-.2 .2 .2 .3M154.6 249.8l1.1 .6M154.9 245l1 .5M154.9 241.3v.3M154.9 244.7v.3M154.9 241.6l.8 .5M155.1 250.7l.7 .2 1.4-.2M155.1 250.7v40.9M155.4 245.8l.2 .3v1.8l-.2 .3M155.4 245.8v2.4M155.4 240.4l-4.3 2.4"/>
<path d="M155.5 244l.2 .2M155.5 242.2v1.8M155.5 242.2l-.9 .6M155.6 244.3v1.1M155.6 244.3l-.7 .4M155.6 244.2v.1M155.7 244.2h-.1M155.7 242.1l-.2 .1M155.7 242.1v3.3M155.7 248.7v1.7M155.7 248.7l-1.1 .6M155.7 248.7h.9"/>
<path d="M155.7 250.4h.9M155.9 245.5h.5M155.9 240.7l-1 .6M155.9 240.7v4.8M155.9 240.7h.5M156.4 240.7v4.8M156.4 240.7l1 .6M156.6 248.7v1.7M156.6 248.7l1 .6M156.6 244.2l.1 .1M156.6 242.1l.2 .1M156.7 244.3v1.1"/>
<path d="M156.7 244.3l.7 .4M156.8 244l-.2 .1M156.8 242.2v1.8M156.8 242.2l.9 .6M156.9 245.8l-.2 .3v1.8l.2 .3M156.9 245.8v2.4M156.9 240.4l4.1 2.3h3.8M157.2 250.7v40.9M157.4 241.6l-.8 .4v3.4M157.4 241.3v.3M157.4 244.7v.3M157.4 245l-1 .5"/>
<path d="M157.6 249.3v.5M157.6 249.3l.2 .1-.2 .4M157.6 249.8l-1 .6M157.7 242.8h.4M157.7 243.5l-.9 .5M157.7 242.8v.7M158.1 243.5h-.4M158.1 242.8v.7M158.1 243.5l.7 .3M158.8 242.4l-.7 .4M158.8 242.4v1.4M158.8 242.4h.5"/>
<path d="M158.8 243.8h.5M159.3 242.4l1 .6M159.3 242.4v1.4M159.5 247.6v.9M159.5 247.6l.1 .1M159.5 247.5l.8-.3 1.1 .9M159.5 247.5v.1M159.6 247.7v.7M159.6 247.7l.4 .3M160 248v.2M160 248.2l-1.6 .7-1.5-.7M160.3 243.3l-1 .5"/>
<path d="M160.3 243v.3M160.9 243.6h4.1M160.9 243.6v3.9M160.9 243.6l-4 2.2M161.2 248.4v43.2M161.2 248.4l-4 2.3M161.4 243.5v4.4M161.4 248.1l-.2 .3M161.4 248.1v43.5M163.2 245.5l.1 .1M163.2 240.8l1.1-.7 .9 .1 4 2.3 .5 .6M163.2 240.8l.1 .1"/>
<path d="M163.2 240.8v2M163.2 245.5v46.1M163.3 240.9v1.9M163.3 245.6v46M163.3 245.6l.8 .5M163.3 240.9l.4 .2M163.7 241.1v1.7M163.7 241.1h.3M164 241.1v1.7M164.1 246.1v45.5M164.1 246.1h1.1M164.5 240.9v1.9"/>
<path d="M164.5 243.5v1.9M164.5 245.4l-.6-.3-.7 .4M164.5 240.9l-.5 .2M164.5 240.9h.3M164.8 240.9v1.8M164.8 240.9l1.1 .6M165 243.6v1.7M165 243.6l.9 .5M165.2 246.1v45.5M165.7 242.9l-.2 .1 .2 .4M165.7 243.4l1.1 .6M165.7 242.9v.5"/>
<path d="M165.9 241.5v.6M165.9 244.1v.6M165.9 244.1l.2 .3-.2 .3M165.9 244.7l-1.4 .7M165.9 241.5l.2 .3-.2 .3M165.9 242.1l-1.1 .6M166.8 244h.9M166.8 242.3h.9M166.8 242.3v1.7M166.8 242.3l-1.1 .6M167.7 242.3l1 .6M167.7 242.3v1.7"/>
<path d="M168.7 242.9v.5M168.7 242.9l.2 .2-.2 .3M168.7 243.4l-1 .6M169.2 243.7v47.9M169.2 243.7l-4 2.4M169.7 243.1l-.5 .6M169.7 243.1v48.5M169.7 253.6h24.8M169.7 253.6l2.5-.5v1zM142.6 291.6h.1M142.6 291.6h27.1M150.8 291.6h.1"/>
<path d="M169.7 291.6h.1M117 380h170v30h-170zM256 380v10M117 390h170M192 400h95M192 390v20M267 400v10"/>
<circle cx="96" cy="96" r="3.7"/>
<circle cx="108" cy="96" r="3.7"/>
<circle cx="122.8" cy="96" r="3.8"/>
<circle cx="157.8" cy="96" r="3.8"/>
<circle cx="172.7" cy="96" r="3.8"/>
<circle cx="198.3" cy="116.1" r="3.8"/>
<circle cx="198.3" cy="128" r="3.8"/>
<circle cx="198.3" cy="148" r="3.8"/>
<circle cx="198.3" cy="169.4" r="3.8"/>
<circle cx="198.3" cy="213.9" r="3.8"/>
<circle cx="198.3" cy="230.5" r="3.8"/>
<circle cx="198.3" cy="253.6" r="3.8"/>
</g>
<g fill="none" stroke="#000" stroke-width=".51">
<path d="M148.5 0v10M10 10h277v400h-277zM49.5 7.1v2.9M99 7.1v2.9M145.6 5h5.8l-2.9 5zM198 7.1v2.9M247.5 7.1v2.9M7.1 105h2.9M287 105h2.9M0 210h10M5 207.1l5 2.9-5 2.9zM287 210h10"/>
<path d="M287 210l5-2.9v5.8zM7.1 315h2.9M287 315h2.9M49.5 410v2.9M99 410v2.9M148.5 410v10M148.5 410l2.9 5h-5.8zM198 410v2.9M247.5 410v2.9"/>
</g>
<path d="M83.4 115.6l.7 .7-2.1 1.5zM157.3 108h.9l-.4 2.5zM163.8 117.8l.7 .7-2.1 1.4zM93.6 121.1l.7 .7-2.1 1.4zM109.8 123.8l.7 .7-2.2 1.4zM171 131.4l.7 .8-2.1 1.4zM166.4 142.6l.7 .7-2.1 1.4zM165.7 148l2.5-.5v1zM158.2 169.3l2.5-.4v.9zM168.9 213.9l2.5-.5v1.1zM165.2 230.5l2.4-.5v1zM169.7 253.6l2.5-.5v1z" fill="#000" stroke="#000" stroke-width=".3"/>
<g font-size="3.4">
<text x="23.8" y="9.6">6</text>
<text x="73.3" y="9.6">5</text>
<text x="122.8" y="9.6">4</text>
<text x="172.3" y="9.6">3</text>
<text x="221.8" y="9.6">2</text>
<text x="271.3" y="9.6">1</text>
<text x="190.6" y="13.8">ELENCO PARTI</text>
<text x="126.1" y="18.9">ELEMENTO</text>
<text x="161.2" y="19.4">QTÀ</text>
<text x="192.1" y="18.9">NUMERO PARTE</text>
<text x="248.7" y="18.9">DESCRIZIONE</text>
<text x="133.6" y="24">1</text>
<text x="133.6" y="29.1">2</text>
<text x="154" y="24">3000,000 mm</text>
<text x="163.5" y="29.1">2</text>
<text x="177.9" y="24">10-040</text>
<text x="177.9" y="29.1">23-010Z1</text>
<text x="133.6" y="34.2">3</text>
<text x="163.5" y="34.2">4</text>
<text x="177.9" y="34.2">23-010Z2</text>
<text x="133.6" y="39.3">4</text>
<text x="163.5" y="39.3">2</text>
<text x="177.9" y="39.3">23-010Z3</text>
<text x="133.6" y="44.4">5</text>
<text x="163.5" y="44.4">2</text>
<text x="177.9" y="44.4">23-010Z4</text>
<text x="7.2" y="53.8">D</text>
<text x="133.6" y="49.5">6</text>
<text x="163.5" y="49.5">2</text>
<text x="177.9" y="49.6">24-212-8</text>
<text x="287.4" y="53.8">D</text>
<text x="133.6" y="54.6">7</text>
<text x="133.6" y="59.7">8</text>
<text x="163.5" y="54.6">1</text>
<text x="163.5" y="59.7">1</text>
<text x="177.9" y="54.7">20-058</text>
<text x="177.9" y="59.7">24-116-8</text>
<text x="133.6" y="64.9">9</text>
<text x="154.9" y="64.9">100,000 mm</text>
<text x="177.9" y="64.9">10-540</text>
<text x="132.6" y="69.9">10</text>
<text x="163.5" y="69.9">1</text>
<text x="177.9" y="69.9">24-120-8</text>
<text x="132.6" y="75">11</text>
<text x="154.9" y="75.1">200,000 mm</text>
<text x="177.9" y="75.1">13-106</text>
<text x="132.6" y="80.2">12</text>
<text x="154.9" y="80.2">200,000 mm</text>
<text x="177.9" y="80.2">13-513</text>
<text x="94.1" y="97.2">12</text>
<text x="106.1" y="97.2">11</text>
<text x="121.9" y="97.2">1</text>
<text x="156.8" y="97.2">7</text>
<text x="171.7" y="97.2">3</text>
<text x="197.4" y="117.4">2</text>
<text x="197.4" y="129.2">4</text>
<text x="197.4" y="149.3">6</text>
<text x="7.3" y="158.8">C</text>
<text x="287.6" y="158.8">C</text>
<text x="197.4" y="170.6">8</text>
<text x="197.4" y="215.2">2</text>
<text x="197.4" y="231.7">3</text>
<text x="197.4" y="254.9">9</text>
<text x="7.3" y="263.7">B</text>
<text x="287.6" y="263.7">B</text>
<text x="7.3" y="368.7">A</text>
<text x="287.6" y="368.7">A</text>
<text x="118" y="388.3">Bontempelli Elia, Dalle Vedove Matteo, Rizzardi Alessandro, Zambotti Beatrice</text>
<text x="257" y="388.4">24/08/2022</text>
<text x="224.8" y="395.9">Detail C - Assembly</text>
<text x="130.9" y="399">Università degli Studi di Trento</text>
<text x="126.2" y="403.1">Department of Industrial Engineering</text>
<text x="193" y="405.9">Mechanical Design for Mechatronics - Project</text>
<text x="272.8" y="407.5">1 / 1</text>
<text x="23.8" y="412.9">6</text>
<text x="73.3" y="412.9">5</text>
<text x="122.8" y="412.9">4</text>
<text x="172.3" y="412.9">3</text>
<text x="221.8" y="412.9">2</text>
<text x="271.3" y="412.9">1</text>
</g>
<g font-size="2.7">
<text x="118" y="383.1">Designed by</text>
<text x="257" y="382.9">Date</text>
<text x="273.6" y="403.1">Sheet</text>
</g>
</svg>
